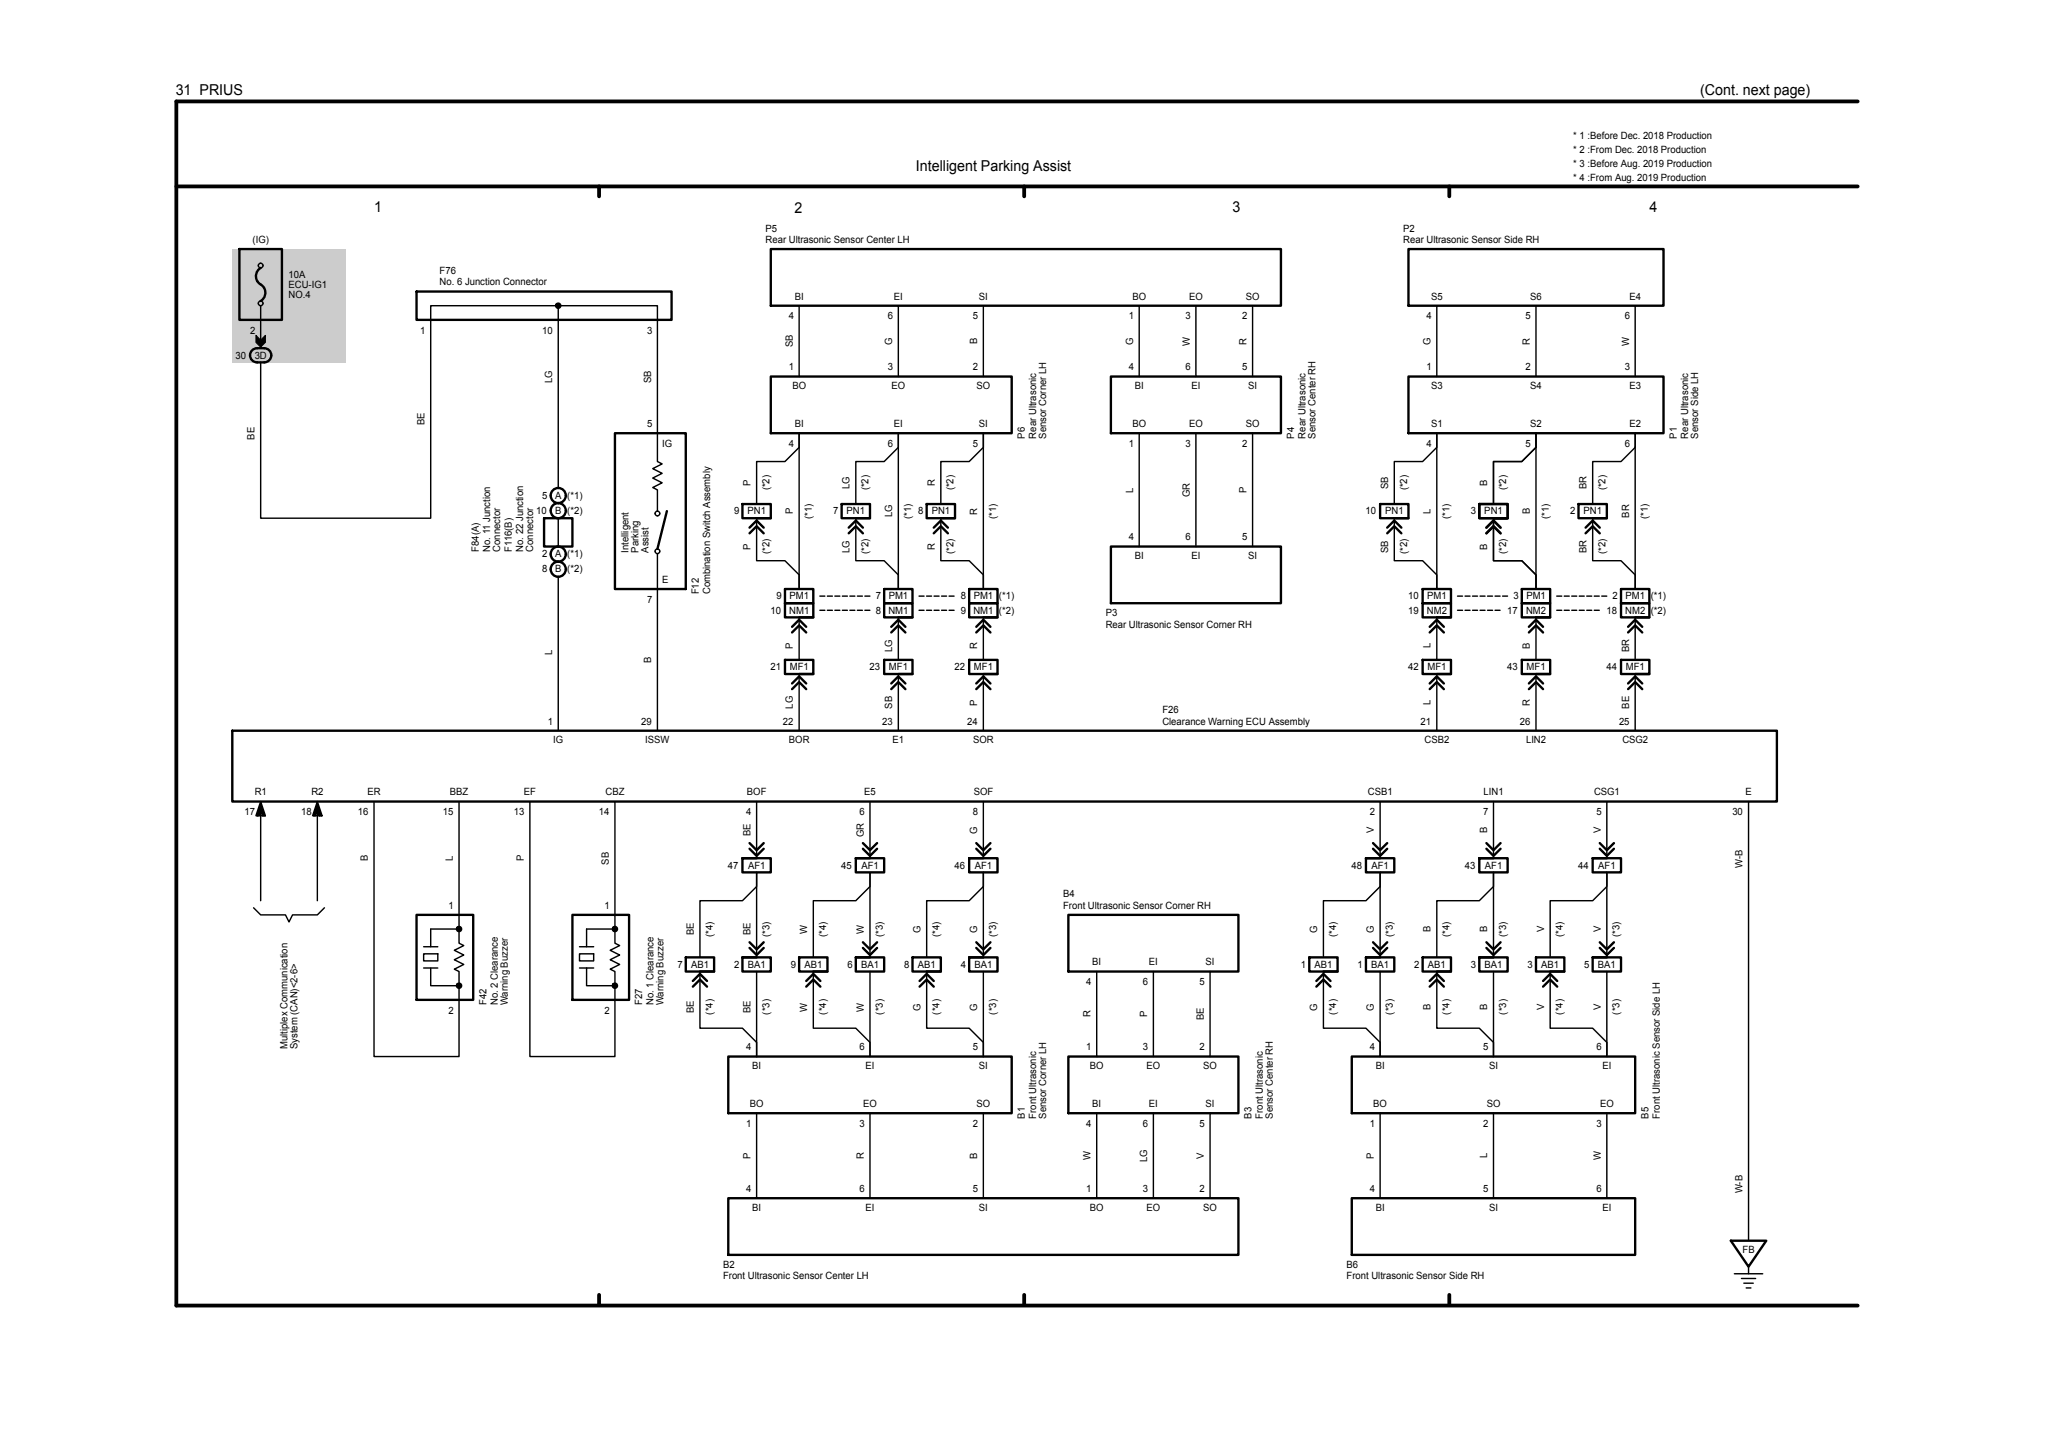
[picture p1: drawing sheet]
<svg xmlns="http://www.w3.org/2000/svg" width="297mm" height="210mm" viewBox="0 0 297 210" stroke-linecap="round" stroke-linejoin="round" font-family="sans-serif">
<path d="M269.5 14.7h-243.9v174.8h243.9M25.6 27.1h243.9M86.9 27v1.5M148.6 27v1.5M210.3 27v1.5M86.9 187.9v1.5M148.6 187.9v1.5M210.3 187.9v1.5" fill="none" stroke="#000" stroke-width=".55"/>
<g fill="#ccc">
<path d="M33.7 36.1h16.5v16.5h-16.5z"/>
<path d="M34.7 36.1h6.2v10.3h-6.2z"/>
</g>
<g fill="none" stroke="#000" stroke-width=".34">
<path d="M34.7 36.1h6.2v10.3h-6.2zM37.8 38.9a1.43 1.43 0 0 0 .2 2.5 1.39 1.39 0 0 1-.2 2.3M111.8 36.1h74.1v8.3h-74.1zM204.4 36.1h37v8.3h-37zM36.5 51l.2-.3a2.22 2.22 0 0 1 2.5 .3 1.03 1.03 0 0 1 .1 1 1.03 1.03 0 0 1-1 .6h-1a1.03 1.03 0 0 1-.9-.6 1.03 1.03 0 0 1 .1-1zM60.4 42.3h37v4.1h-37zM111.8 54.6h35v8.3h-35zM161.2 54.6h24.7v8.3h-24.7zM204.4 54.6h37v8.3h-37zM78.9 75.2h4.2v4.1h-4.2zM89.2 62.9h10.3v22.6h-10.3zM96.8 74.2l-1.4 5.5"/>
<path d="M107.7 73.2h4.1v2h-4.1zM108.8 77.4l1-1 1 1M108.8 76.6l1-1 1 1M109.8 75.2h2M122.1 73.2h4.1v2h-4.1zM123.1 77.4l1.1-1 1 1M123.1 76.6l1.1-1 1 1M124.2 75.2h2M134.4 73.2h4.2v2h-4.2zM135.5 77.4l1-1 1 1M135.5 76.6l1-1 1 1M136.5 75.2h2.1"/>
<path d="M161.2 79.3h24.7v8.2h-24.7zM200.2 73.2h4.2v2h-4.2zM201.3 76.6l1-1 1 1M201.3 77.4l1-1 1 1M202.3 75.2h2.1M214.6 73.2h4.1v2h-4.1zM215.7 77.4l1-1 1 1M215.7 76.6l1-1 1 1M216.7 75.2h2M229 73.2h4.1v2h-4.1zM230.1 77.4l1-1 1 1M230.1 76.6l1-1 1 1"/>
<path d="M231.1 75.2h2M113.9 95.8h4.1v2h-4.1zM113.9 87.5h4.1v2.1h-4.1zM113.9 85.5h4.1v2h-4.1zM114.9 99.2l1-1 1.1 1M114.9 91l1-1.1 1.1 1.1M114.9 91.8l1-1 1.1 1M115.9 97.8h2.1M115.9 89.6h2.1M128.3 95.8h4.1v2h-4.1zM128.3 87.5h4.1v2.1h-4.1zM128.3 85.5h4.1v2h-4.1z"/>
<path d="M129.3 99.2l1-1 1.1 1M129.3 91l1-1.1 1.1 1.1M129.3 91.8l1-1 1.1 1M130.3 97.8h2.1M130.3 89.6h2.1M140.6 95.8h4.1v2h-4.1zM140.6 87.5h4.1v2.1h-4.1zM140.6 85.5h4.1v2h-4.1zM141.6 99.2l1.1-1 1 1M141.6 91l1.1-1.1 1 1.1M141.6 91.8l1.1-1 1 1M142.7 97.8h2"/>
<path d="M142.7 89.6h2M206.4 95.8h4.1v2h-4.1zM206.4 87.5h4.1v2.1h-4.1zM206.4 85.5h4.1v2h-4.1zM207.4 99.2l1.1-1 1 1M207.4 91.8l1.1-1 1 1M207.4 91l1.1-1.1 1 1.1M208.5 97.8h2M208.5 89.6h2M220.8 95.8h4.1v2h-4.1zM220.8 87.5h4.1v2.1h-4.1zM220.8 85.5h4.1v2h-4.1z"/>
<path d="M221.8 99.2l1.1-1 1 1M221.8 91l1.1-1.1 1 1.1M221.8 91.8l1.1-1 1 1M222.9 97.8h2M222.9 89.6h2M235.2 95.8h4.1v2h-4.1zM235.2 87.5h4.1v2.1h-4.1zM235.2 85.5h4.1v2h-4.1zM236.2 99.2l1-1 1.1 1M236.2 91l1-1.1 1.1 1.1M236.2 91.8l1-1 1.1 1M237.2 97.8h2.1"/>
<path d="M237.2 89.6h2.1M33.7 106h224.1v10.3h-224.1zM114.9 100l1-1 1.1 1M129.3 100l1-1 1.1 1M141.6 100l1.1-1 1 1M207.4 100l1.1-1 1 1M221.8 100l1.1-1 1 1M236.2 100l1-1 1.1 1M60.4 132.8h8.3v12.3h-8.3zM83.1 132.8h8.2v12.3h-8.2zM99.5 138.9h4.1v2.1h-4.1zM107.7 138.9h4.1v2.1h-4.1z"/>
<path d="M107.7 124.6h4.1v2h-4.1zM107.7 124.6h2.1M107.7 138.9h2.1M108.8 137.6l1 1 1-1M108.8 136.7l1 1.1 1-1.1M108.8 123.2l1 1 1-1M108.8 122.4l1 1 1-1M115.9 138.9h4.2v2.1h-4.2zM124.2 138.9h4.1v2.1h-4.1zM124.2 124.6h4.1v2h-4.1zM124.2 124.6h2M124.2 138.9h2"/>
<path d="M125.2 137.6l1 1 1.1-1M125.2 136.7l1 1.1 1.1-1.1M125.2 123.2l1 1 1.1-1M125.2 122.4l1 1 1.1-1M132.4 138.9h4.1v2.1h-4.1zM140.6 138.9h4.1v2.1h-4.1zM140.6 124.6h4.1v2h-4.1zM140.6 124.6h2.1M140.6 138.9h2.1M141.6 137.6l1.1 1 1-1M141.6 136.7l1.1 1.1 1-1.1M141.6 123.2l1.1 1 1-1"/>
<path d="M141.6 122.4l1.1 1 1-1M155 132.8h24.7v8.2h-24.7zM190 138.9h4.1v2.1h-4.1zM198.2 138.9h4.1v2.1h-4.1zM198.2 124.6h4.1v2h-4.1zM198.2 124.6h2M198.2 138.9h2M199.2 137.6l1 1 1.1-1M199.2 136.7l1 1.1 1.1-1.1M199.2 123.2l1 1 1.1-1M199.2 122.4l1 1 1.1-1M206.4 138.9h4.1v2.1h-4.1z"/>
<path d="M214.6 138.9h4.1v2.1h-4.1zM214.6 124.6h4.1v2h-4.1zM214.6 124.6h2.1M214.6 138.9h2.1M215.7 137.6l1 1 1-1M215.7 136.7l1 1.1 1-1.1M215.7 123.2l1 1 1-1M215.7 122.4l1 1 1-1M222.9 138.9h4.1v2.1h-4.1zM231.1 138.9h4.1v2.1h-4.1zM231.1 124.6h4.1v2h-4.1zM231.1 124.6h2"/>
<path d="M231.1 138.9h2M232.1 137.6l1 1 1.1-1M232.1 136.7l1 1.1 1.1-1.1M232.1 123.2l1 1 1.1-1M232.1 122.4l1 1 1.1-1M100.5 143.2l1.1-1 1 1M100.5 142.4l1.1-1.1 1 1.1M101.6 141h2M105.7 153.3h41.1v8.3h-41.1zM117 143.2l1-1 1 1M117 142.4l1-1.1 1 1.1M118 141h2.1"/>
<path d="M133.4 143.2l1-1 1.1 1M133.4 142.4l1-1.1 1.1 1.1M134.4 141h2.1M155 153.3h24.7v8.3h-24.7zM191 143.2l1-1 1 1M191 142.4l1-1.1 1 1.1M192 141h2.1M196.1 153.3h41.1v8.3h-41.1zM207.4 143.2l1.1-1 1 1M207.4 142.4l1.1-1.1 1 1.1M208.5 141h2M223.9 143.2l1-1 1 1"/>
<path d="M223.9 142.4l1-1.1 1 1.1M224.9 141h2.1M105.7 173.9h74v8.2h-74zM196.1 173.9h41.1v8.2h-41.1zM251.1 180.1h5.2l-2.6 3.7z"/>
<circle cx="81" cy="74.1" r="1.1"/>
<circle cx="81" cy="71.9" r="1.1"/>
<circle cx="81" cy="82.6" r="1.1"/>
<circle cx="81" cy="80.4" r="1.1"/>
</g>
<g fill="none" stroke="#000" stroke-width=".21">
<path d="M37.8 44.4v6.1M80.7 44.1a.38 .38 0 0 0 .2 .6 .38 .38 0 0 0 .5-.4 .38 .38 0 0 0-.6-.3l-.1 .1 .1 .3 .2 .2 .2-.2v-.2h-.3l.1 .2M81 44.4h14.4v22.6l.7 .3-1.4 .7 1.4 .7-1.4 .7 1.4 .7-1.4 .7 .7 .3v3.1M81 44.4h-18.5v30.8h-24.7v-22.6M81 44.4v26.4M115.9 44.4v10.2M130.3 44.4v10.2M142.7 44.4v10.2M165.3 44.4v10.2M173.5 44.4v10.2M181.7 44.4v10.2M208.5 44.4v10.2"/>
<path d="M222.9 44.4v10.2M237.2 44.4v10.2M81 75.2v4.1M109.8 73.2v-6.2h4.1l2-2.1v-2v22.6v-2.1l-2-2h-4.1v-6.2M124.2 73.2v-6.2h4.1l2-2.1v-2v22.6v-2.1l-2-2h-4.1v-6.2M136.5 73.2v-6.2h4.1l2.1-2.1v-2v22.6v-2.1l-2.1-2h-4.1v-6.2M165.3 62.9v16.4M173.5 62.9v16.4M181.7 62.9v16.4M202.3 73.2v-6.2h4.1l2.1-2.1v-2v22.6v-2.1l-2.1-2h-4.1v-6.2M216.7 73.2v-6.2h4.1l2.1-2.1v-2v22.6v-2.1l-2.1-2h-4.1v-6.2M231.1 73.2v-6.2h4.1l2-2.1v-2v22.6v-2.1l-2-2h-4.1v-6.2"/>
<path d="M81 83.7v22.3M95.4 80.3v25.7M115.9 89.6v6.2M115.9 97.8v8.2M130.3 89.6v6.2M130.3 97.8v8.2M142.7 89.6v6.2M142.7 97.8v8.2M208.5 89.6v6.2M208.5 97.8v8.2M222.9 89.6v6.2M222.9 97.8v8.2"/>
<path d="M237.2 89.6v6.2M237.2 97.8v8.2M37.6 118.4l.2-.8 .3 .8h.1l-.4-1.2-.4 1.2h-.1l.5-1.6 .6 1.6h.1l-.7-2.1-.7 2.1h1.4M37.8 116.3v14.4M45.8 118.4l.2-.8 .3 .8h.1l-.4-1.2-.4 1.2h-.1l.5-1.6 .6 1.6h.1l-.7-2.1-.6 2.1h1.3M46 116.3v14.4M54.3 116.3v37h12.3v-10.2M66.6 116.3v18.5M76.9 116.3v37h12.3v-10.2M89.2 116.3v18.5M109.8 116.3v8.3M126.2 116.3v8.3"/>
<path d="M142.7 116.3v8.3M200.2 116.3v8.3M216.7 116.3v8.3M233.1 116.3v8.3M253.7 116.3v63.8M36.8 131.7l1 1.1h3.6l.5 1 .5-1h3.6l1.1-1.1M61.5 138.4h2v1.1h-2zM61.5 137.4h2M66.3 134.6a.38 .38 0 0 0 .2 .6 .38 .38 0 0 0 .5-.4 .38 .38 0 0 0-.6-.3l-.1 .1 .1 .3 .1 .1h.3v-.2l-.2-.2-.1 .1 .1 .1M66.6 134.8v2.1l.7 .3-1.4 .7 1.4 .7-1.4 .7 1.4 .7-1.4 .7 .7 .3v2.1M66.6 134.8h-4.1v2.6M84.1 138.4h2v1.1h-2z"/>
<path d="M84.1 137.4h2M88.9 134.6a.38 .38 0 0 0 .2 .6 .38 .38 0 0 0 .5-.4 .38 .38 0 0 0-.6-.3l-.1 .1 .1 .3 .1 .1h.3v-.3h-.3l.1 .1M89.2 134.8v2.1l.7 .3-1.4 .7 1.4 .7-1.4 .7 1.4 .7-1.4 .7 .7 .3v2.1M89.2 134.8h-4.1v2.6M101.6 138.9v-8.2h6.1l2.1-2v-2.1v12.3M118 138.9v-8.2h6.2l2-2v-2.1v12.3M134.4 138.9v-8.2h6.2l2.1-2v-2.1v12.3M192 138.9v-8.2h6.2l2-2v-2.1v12.3M208.5 138.9v-8.2h6.1l2.1-2v-2.1v12.3M224.9 138.9v-8.2h6.2l2-2v-2.1v12.3M61.5 140.5h2M62.5 140.5v2.6h4.1"/>
<path d="M66.3 142.8a.38 .38 0 0 0 .2 .6 .38 .38 0 0 0 .5-.4 .38 .38 0 0 0-.6-.3l-.1 .1 .1 .3 .2 .2 .2-.2v-.2h-.3l.1 .2M84.1 140.5h2M85.1 140.5v2.6h4.1M88.9 142.8a.38 .38 0 0 0 .2 .6 .38 .38 0 0 0 .5-.4 .38 .38 0 0 0-.6-.3l-.1 .1 .2 .4h.3v-.1v-.2h-.3l.1 .2M101.6 141v8.2h6.1l2.1 2.1v2v-12.3M118 141v8.2h6.2l2 2.1v2v-12.3M134.4 141v8.2h6.2l2.1 2.1v2v-12.3M159.1 141v12.3M167.3 141v12.3M175.6 141v12.3M192 141v8.2h6.2l2 2.1v2v-12.3M208.5 141v8.2h6.1l2.1 2.1v2v-12.3"/>
<path d="M224.9 141v8.2h6.2l2 2.1v2v-12.3M109.8 161.6v12.3M126.2 161.6v12.3M142.7 161.6v12.3M159.1 161.6v12.3M167.3 161.6v12.3M175.6 161.6v12.3M200.2 161.6v12.3M216.7 161.6v12.3M233.1 161.6v12.3M251.6 184.9h4.2M252.7 185.5h2"/>
<path d="M253 186.2h1.4M253.4 186.9h.6M253.7 183.8v1.1"/>
<circle cx="37.8" cy="38.5" r=".34"/>
<circle cx="37.8" cy="44" r=".34"/>
<circle cx="95.4" cy="74.5" r=".34"/>
<circle cx="95.4" cy="80" r=".34"/>
</g>
<path d="M37.1 48.7l.7 .7 .7-.7v1l-.7 .7-.7-.7z" fill="#000"/>
<path d="M37.1 48.7l.7 .7 .7-.7v1l-.7 .7-.7-.7z" fill="none" stroke="#000" stroke-width=".15"/>
<path d="M119 86.5h7.3M119 88.6h7.3M133.3 86.5h5.3M133.3 88.6h5.3M211.5 86.5h7.3M211.5 88.6h6.3M225.9 86.5h7.3M225.9 88.6h6.3" fill="none" stroke="#000" stroke-width=".21" stroke-dasharray=".7 .4"/>
<g font-size="2.2">
<text x="25.5" y="13.8">31 PRIUS</text>
<text x="246.7" y="13.8">(Cont. next page)</text>
<text x="132.9" y="24.8">Intelligent Parking Assist</text>
<text x="54.3" y="30.7">1</text>
<text x="115.3" y="30.8">2</text>
<text x="178.8" y="30.8">3</text>
<text x="239.3" y="30.7">4</text>
</g>
<g font-size="1.5">
<text x="228.3" y="20.2">* 1 :Before Dec. 2018 Production</text>
<text x="228.3" y="22.2">* 2 :From Dec. 2018 Production</text>
<text x="228.3" y="24.3">* 3 :Before Aug. 2019 Production</text>
<text x="228.3" y="26.3">* 4 :From Aug. 2019 Production</text>
<text x="36.6" y="35.2">(IG)</text>
<text x="111.1" y="33.6">P5</text>
<text x="111.1" y="35.2">Rear Ultrasonic Sensor Center LH</text>
<text x="203.6" y="33.6">P2</text>
<text x="203.6" y="35.2">Rear Ultrasonic Sensor Side RH</text>
<text x="41.9" y="40.4">10A</text>
<text x="41.9" y="41.8">ECU-IG1</text>
<text x="63.8" y="39.8">F76</text>
<text x="63.8" y="41.4">No. 6 Junction Connector</text>
<text x="41.9" y="43.3">NO.4</text>
<text x="114.4" y="46.3">4</text>
<text x="115.3" y="43.5">BI</text>
<text x="128.8" y="46.3">6</text>
<text x="129.7" y="43.5">EI</text>
<text x="141.2" y="46.3">5</text>
<text x="142" y="43.5">SI</text>
<text x="163.8" y="46.3">1</text>
<text x="164.3" y="43.5">BO</text>
<text x="172" y="46.3">3</text>
<text x="172.5" y="43.5">EO</text>
<text x="180.2" y="46.3">2</text>
<text x="180.8" y="43.5">SO</text>
<text x="207" y="46.3">4</text>
<text x="207.6" y="43.5">S5</text>
<text x="221.3" y="46.3">5</text>
<text x="222" y="43.5">S6</text>
<text x="235.7" y="46.3">6</text>
<text x="236.4" y="43.5">E4</text>
<text x="34.2" y="52">30</text>
<text x="36.3" y="48.4">2</text>
<text x="37" y="52">3D</text>
<text x="61" y="48.4">1</text>
<text x="78.6" y="48.4">10</text>
<text x="93.9" y="48.4">3</text>
<text x="114.4" y="53.8">1</text>
<text x="115.1" y="50.4" transform="rotate(-90 115.1 50.4)">SB</text>
<text x="128.8" y="53.8">3</text>
<text x="129.4" y="50" transform="rotate(-90 129.4 50)">G</text>
<text x="141.2" y="53.8">2</text>
<text x="141.8" y="50" transform="rotate(-90 141.8 50)">B</text>
<text x="163.8" y="53.8">4</text>
<text x="164.4" y="50" transform="rotate(-90 164.4 50)">G</text>
<text x="172" y="53.8">6</text>
<text x="172.6" y="50.2" transform="rotate(-90 172.6 50.2)">W</text>
<text x="180.2" y="53.8">5</text>
<text x="180.8" y="50" transform="rotate(-90 180.8 50)">R</text>
<text x="207" y="53.8">1</text>
<text x="207.6" y="50" transform="rotate(-90 207.6 50)">G</text>
<text x="221.3" y="53.8">2</text>
<text x="222" y="50" transform="rotate(-90 222 50)">R</text>
<text x="235.7" y="53.8">3</text>
<text x="236.4" y="50.2" transform="rotate(-90 236.4 50.2)">W</text>
<text x="80.1" y="55.6" transform="rotate(-90 80.1 55.6)">LG</text>
<text x="94.5" y="55.6" transform="rotate(-90 94.5 55.6)">SB</text>
<text x="115" y="56.5">BO</text>
<text x="129.4" y="56.5">EO</text>
<text x="141.7" y="56.5">SO</text>
<text x="164.6" y="56.5">BI</text>
<text x="172.9" y="56.5">EI</text>
<text x="181.1" y="56.5">SI</text>
<text x="207.6" y="56.5">S3</text>
<text x="222" y="56.5">S4</text>
<text x="236.4" y="56.5">E3</text>
<text x="36.9" y="63.8" transform="rotate(-90 36.9 63.8)">BE</text>
<text x="61.6" y="61.7" transform="rotate(-90 61.6 61.7)">BE</text>
<text x="93.9" y="62">5</text>
<text x="96.1" y="64.9">IG</text>
<text x="114.4" y="64.9">4</text>
<text x="115.3" y="62">BI</text>
<text x="128.8" y="64.9">6</text>
<text x="129.7" y="62">EI</text>
<text x="141.2" y="64.9">5</text>
<text x="142" y="62">SI</text>
<text x="148.7" y="63.6" transform="rotate(-90 148.7 63.6)">P6</text>
<text x="150.3" y="63.6" transform="rotate(-90 150.3 63.6)">Rear Ultrasonic</text>
<text x="151.8" y="63.6" transform="rotate(-90 151.8 63.6)">Sensor Corner LH</text>
<text x="163.8" y="64.9">1</text>
<text x="164.3" y="62">BO</text>
<text x="172" y="64.9">3</text>
<text x="172.5" y="62">EO</text>
<text x="180.2" y="64.9">2</text>
<text x="180.8" y="62">SO</text>
<text x="187.8" y="63.6" transform="rotate(-90 187.8 63.6)">P4</text>
<text x="189.4" y="63.6" transform="rotate(-90 189.4 63.6)">Rear Ultrasonic</text>
<text x="190.9" y="63.6" transform="rotate(-90 190.9 63.6)">Sensor Center RH</text>
<text x="207" y="64.9">4</text>
<text x="207.6" y="62">S1</text>
<text x="221.3" y="64.9">5</text>
<text x="222" y="62">S2</text>
<text x="235.7" y="64.9">6</text>
<text x="236.4" y="62">E2</text>
<text x="243.3" y="63.6" transform="rotate(-90 243.3 63.6)">P1</text>
<text x="244.9" y="63.6" transform="rotate(-90 244.9 63.6)">Rear Ultrasonic</text>
<text x="246.4" y="63.6" transform="rotate(-90 246.4 63.6)">Sensor Side LH</text>
<text x="108.9" y="70.5" transform="rotate(-90 108.9 70.5)">P</text>
<text x="111.6" y="71.2" transform="rotate(-90 111.6 71.2)">(*2)</text>
<text x="123.3" y="71" transform="rotate(-90 123.3 71)">LG</text>
<text x="126" y="71.2" transform="rotate(-90 126 71.2)">(*2)</text>
<text x="135.6" y="70.6" transform="rotate(-90 135.6 70.6)">R</text>
<text x="138.4" y="71.2" transform="rotate(-90 138.4 71.2)">(*2)</text>
<text x="164.4" y="71.5" transform="rotate(-90 164.4 71.5)">L</text>
<text x="180.8" y="71.6" transform="rotate(-90 180.8 71.6)">P</text>
<text x="201.4" y="71" transform="rotate(-90 201.4 71)">SB</text>
<text x="204.1" y="71.2" transform="rotate(-90 204.1 71.2)">(*2)</text>
<text x="215.8" y="70.5" transform="rotate(-90 215.8 70.5)">B</text>
<text x="218.5" y="71.2" transform="rotate(-90 218.5 71.2)">(*2)</text>
<text x="230.2" y="71" transform="rotate(-90 230.2 71)">BR</text>
<text x="232.9" y="71.2" transform="rotate(-90 232.9 71.2)">(*2)</text>
<text x="77.8" y="74.6">10</text>
<text x="78.7" y="72.4">5</text>
<text x="80.5" y="74.6">B (*2)</text>
<text x="80.5" y="72.4">A (*1)</text>
<text x="106.5" y="74.7">9</text>
<text x="108.5" y="74.7">PN1</text>
<text x="115.1" y="74.6" transform="rotate(-90 115.1 74.6)">P</text>
<text x="117.8" y="75.3" transform="rotate(-90 117.8 75.3)">(*1)</text>
<text x="120.9" y="74.7">7</text>
<text x="122.8" y="74.7">PN1</text>
<text x="129.4" y="75.1" transform="rotate(-90 129.4 75.1)">LG</text>
<text x="132.2" y="75.3" transform="rotate(-90 132.2 75.3)">(*1)</text>
<text x="133.2" y="74.7">8</text>
<text x="135.2" y="74.7">PN1</text>
<text x="141.8" y="74.7" transform="rotate(-90 141.8 74.7)">R</text>
<text x="144.5" y="75.3" transform="rotate(-90 144.5 75.3)">(*1)</text>
<text x="172.6" y="72.1" transform="rotate(-90 172.6 72.1)">GR</text>
<text x="198.1" y="74.7">10</text>
<text x="201" y="74.7">PN1</text>
<text x="207.6" y="74.6" transform="rotate(-90 207.6 74.6)">L</text>
<text x="210.3" y="75.3" transform="rotate(-90 210.3 75.3)">(*1)</text>
<text x="213.4" y="74.7">3</text>
<text x="215.4" y="74.7">PN1</text>
<text x="222" y="74.6" transform="rotate(-90 222 74.6)">B</text>
<text x="224.7" y="75.3" transform="rotate(-90 224.7 75.3)">(*1)</text>
<text x="227.8" y="74.7">2</text>
<text x="229.8" y="74.7">PN1</text>
<text x="236.4" y="75.1" transform="rotate(-90 236.4 75.1)">BR</text>
<text x="239.1" y="75.3" transform="rotate(-90 239.1 75.3)">(*1)</text>
<text x="69.5" y="80.1" transform="rotate(-90 69.5 80.1)">F84(A)</text>
<text x="71.1" y="80.1" transform="rotate(-90 71.1 80.1)">No. 11 Junction</text>
<text x="72.6" y="80.1" transform="rotate(-90 72.6 80.1)">Connector</text>
<text x="74.3" y="80.1" transform="rotate(-90 74.3 80.1)">F116(B)</text>
<text x="75.9" y="80.1" transform="rotate(-90 75.9 80.1)">No. 22 Junction</text>
<text x="77.4" y="80.1" transform="rotate(-90 77.4 80.1)">Connector</text>
<text x="78.7" y="83.1">8</text>
<text x="78.7" y="80.9">2</text>
<text x="80.5" y="83.1">B (*2)</text>
<text x="80.5" y="80.9">A (*1)</text>
<text x="91.2" y="80.2" transform="rotate(-90 91.2 80.2)">Intelligent</text>
<text x="92.7" y="80.2" transform="rotate(-90 92.7 80.2)">Parking</text>
<text x="94.1" y="80.2" transform="rotate(-90 94.1 80.2)">Assist</text>
<text x="108.9" y="79.8" transform="rotate(-90 108.9 79.8)">P</text>
<text x="111.6" y="80.4" transform="rotate(-90 111.6 80.4)">(*2)</text>
<text x="123.3" y="80.2" transform="rotate(-90 123.3 80.2)">LG</text>
<text x="126" y="80.4" transform="rotate(-90 126 80.4)">(*2)</text>
<text x="135.6" y="79.8" transform="rotate(-90 135.6 79.8)">R</text>
<text x="138.4" y="80.4" transform="rotate(-90 138.4 80.4)">(*2)</text>
<text x="163.8" y="78.4">4</text>
<text x="164.6" y="81.2">BI</text>
<text x="172" y="78.4">6</text>
<text x="172.9" y="81.2">EI</text>
<text x="180.2" y="78.4">5</text>
<text x="181.1" y="81.2">SI</text>
<text x="201.4" y="80.2" transform="rotate(-90 201.4 80.2)">SB</text>
<text x="204.1" y="80.4" transform="rotate(-90 204.1 80.4)">(*2)</text>
<text x="215.8" y="79.8" transform="rotate(-90 215.8 79.8)">B</text>
<text x="218.5" y="80.4" transform="rotate(-90 218.5 80.4)">(*2)</text>
<text x="230.2" y="80.3" transform="rotate(-90 230.2 80.3)">BR</text>
<text x="232.9" y="80.4" transform="rotate(-90 232.9 80.4)">(*2)</text>
<text x="93.9" y="87.5">7</text>
<text x="96.1" y="84.6">E</text>
<text x="101.4" y="86.3" transform="rotate(-90 101.4 86.3)">F12</text>
<text x="103.1" y="86.3" transform="rotate(-90 103.1 86.3)">Combination Switch Assembly</text>
<text x="111.8" y="89">10</text>
<text x="112.7" y="87">9</text>
<text x="114.5" y="89">NM1</text>
<text x="114.5" y="87">PM1</text>
<text x="127.1" y="87">7</text>
<text x="127.1" y="89">8</text>
<text x="128.9" y="89">NM1</text>
<text x="128.9" y="87">PM1</text>
<text x="139.4" y="87">8</text>
<text x="139.4" y="89">9</text>
<text x="141.2" y="89">NM1</text>
<text x="141.3" y="87">PM1</text>
<text x="144.9" y="89">(*2)</text>
<text x="144.9" y="87">(*1)</text>
<text x="160.4" y="89.5">P3</text>
<text x="204.3" y="87">10</text>
<text x="204.3" y="89">19</text>
<text x="207" y="89">NM2</text>
<text x="207.1" y="87">PM1</text>
<text x="218.7" y="89">17</text>
<text x="219.6" y="87">3</text>
<text x="221.4" y="89">NM2</text>
<text x="221.5" y="87">PM1</text>
<text x="233.1" y="89">18</text>
<text x="234" y="87">2</text>
<text x="235.8" y="89">NM2</text>
<text x="235.9" y="87">PM1</text>
<text x="239.5" y="89">(*2)</text>
<text x="239.5" y="87">(*1)</text>
<text x="80.1" y="95.1" transform="rotate(-90 80.1 95.1)">L</text>
<text x="115.1" y="94.2" transform="rotate(-90 115.1 94.2)">P</text>
<text x="129.4" y="94.6" transform="rotate(-90 129.4 94.6)">LG</text>
<text x="141.8" y="94.2" transform="rotate(-90 141.8 94.2)">R</text>
<text x="160.4" y="91.1">Rear Ultrasonic Sensor Corner RH</text>
<text x="207.6" y="94.1" transform="rotate(-90 207.6 94.1)">L</text>
<text x="222" y="94.2" transform="rotate(-90 222 94.2)">B</text>
<text x="236.4" y="94.7" transform="rotate(-90 236.4 94.7)">BR</text>
<text x="94.5" y="96.2" transform="rotate(-90 94.5 96.2)">B</text>
<text x="111.8" y="97.3">21</text>
<text x="114.6" y="97.3">MF1</text>
<text x="126.2" y="97.3">23</text>
<text x="129" y="97.3">MF1</text>
<text x="138.5" y="97.3">22</text>
<text x="141.3" y="97.3">MF1</text>
<text x="204.3" y="97.3">42</text>
<text x="207.1" y="97.3">MF1</text>
<text x="218.7" y="97.3">43</text>
<text x="221.5" y="97.3">MF1</text>
<text x="233.1" y="97.3">44</text>
<text x="235.9" y="97.3">MF1</text>
<text x="79.5" y="105.2">1</text>
<text x="80.3" y="107.9">IG</text>
<text x="93" y="105.2">29</text>
<text x="93.6" y="107.9">ISSW</text>
<text x="113.6" y="105.2">22</text>
<text x="114.5" y="107.9">BOR</text>
<text x="115.1" y="102.9" transform="rotate(-90 115.1 102.9)">LG</text>
<text x="128" y="105.2">23</text>
<text x="129.4" y="102.9" transform="rotate(-90 129.4 102.9)">SB</text>
<text x="129.5" y="107.9">E1</text>
<text x="140.3" y="105.2">24</text>
<text x="141.2" y="107.9">SOR</text>
<text x="141.8" y="102.4" transform="rotate(-90 141.8 102.4)">P</text>
<text x="168.6" y="103.4">F26</text>
<text x="168.6" y="105.2">Clearance Warning ECU Assembly</text>
<text x="206.1" y="105.2">21</text>
<text x="206.7" y="107.9">CSB2</text>
<text x="207.6" y="102.3" transform="rotate(-90 207.6 102.3)">L</text>
<text x="220.5" y="105.2">26</text>
<text x="221.4" y="107.9">LIN2</text>
<text x="222" y="102.4" transform="rotate(-90 222 102.4)">R</text>
<text x="234.9" y="105.2">25</text>
<text x="235.4" y="107.9">CSG2</text>
<text x="236.4" y="102.9" transform="rotate(-90 236.4 102.9)">BE</text>
<text x="35.5" y="118.3">17</text>
<text x="37" y="115.4">R1</text>
<text x="43.7" y="118.3">18</text>
<text x="45.2" y="115.4">R2</text>
<text x="51.9" y="118.3">16</text>
<text x="53.3" y="115.4">ER</text>
<text x="64.3" y="118.3">15</text>
<text x="65.3" y="115.4">BBZ</text>
<text x="74.5" y="118.3">13</text>
<text x="76" y="115.4">EF</text>
<text x="86.9" y="118.3">14</text>
<text x="87.9" y="115.4">CBZ</text>
<text x="108.3" y="118.3">4</text>
<text x="108.4" y="115.4">BOF</text>
<text x="124.7" y="118.3">6</text>
<text x="125.4" y="115.4">E5</text>
<text x="141.2" y="118.3">8</text>
<text x="141.3" y="115.4">SOF</text>
<text x="198.5" y="115.4">CSB1</text>
<text x="198.7" y="118.3">2</text>
<text x="215.2" y="118.3">7</text>
<text x="215.2" y="115.4">LIN1</text>
<text x="231.3" y="115.4">CSG1</text>
<text x="231.6" y="118.3">5</text>
<text x="251.3" y="118.3">30</text>
<text x="253.2" y="115.4">E</text>
<text x="53.4" y="125" transform="rotate(-90 53.4 125)">B</text>
<text x="65.7" y="124.9" transform="rotate(-90 65.7 124.9)">L</text>
<text x="76" y="125" transform="rotate(-90 76 125)">P</text>
<text x="88.3" y="125.5" transform="rotate(-90 88.3 125.5)">SB</text>
<text x="108.9" y="121.4" transform="rotate(-90 108.9 121.4)">BE</text>
<text x="125.3" y="121.5" transform="rotate(-90 125.3 121.5)">GR</text>
<text x="141.8" y="121" transform="rotate(-90 141.8 121)">G</text>
<text x="199.3" y="120.9" transform="rotate(-90 199.3 120.9)">V</text>
<text x="215.8" y="120.9" transform="rotate(-90 215.8 120.9)">B</text>
<text x="232.2" y="120.9" transform="rotate(-90 232.2 120.9)">V</text>
<text x="252.8" y="125.9" transform="rotate(-90 252.8 125.9)">W-B</text>
<text x="65.1" y="131.9">1</text>
<text x="87.7" y="131.9">1</text>
<text x="105.6" y="126.1">47</text>
<text x="108.5" y="126.1">AF1</text>
<text x="122.1" y="126.1">45</text>
<text x="125" y="126.1">AF1</text>
<text x="138.5" y="126.1">46</text>
<text x="141.4" y="126.1">AF1</text>
<text x="154.3" y="130.2">B4</text>
<text x="154.3" y="131.9">Front Ultrasonic Sensor Corner RH</text>
<text x="196.1" y="126.1">48</text>
<text x="199" y="126.1">AF1</text>
<text x="212.5" y="126.1">43</text>
<text x="215.4" y="126.1">AF1</text>
<text x="229" y="126.1">44</text>
<text x="231.9" y="126.1">AF1</text>
<text x="100.7" y="135.7" transform="rotate(-90 100.7 135.7)">BE</text>
<text x="103.4" y="135.9" transform="rotate(-90 103.4 135.9)">(*4)</text>
<text x="108.9" y="135.7" transform="rotate(-90 108.9 135.7)">BE</text>
<text x="111.6" y="135.9" transform="rotate(-90 111.6 135.9)">(*3)</text>
<text x="117.1" y="135.5" transform="rotate(-90 117.1 135.5)">W</text>
<text x="119.8" y="135.9" transform="rotate(-90 119.8 135.9)">(*4)</text>
<text x="125.3" y="135.5" transform="rotate(-90 125.3 135.5)">W</text>
<text x="128.1" y="135.9" transform="rotate(-90 128.1 135.9)">(*3)</text>
<text x="133.6" y="135.4" transform="rotate(-90 133.6 135.4)">G</text>
<text x="136.3" y="135.9" transform="rotate(-90 136.3 135.9)">(*4)</text>
<text x="141.8" y="135.4" transform="rotate(-90 141.8 135.4)">G</text>
<text x="144.5" y="135.9" transform="rotate(-90 144.5 135.9)">(*3)</text>
<text x="191.1" y="135.4" transform="rotate(-90 191.1 135.4)">G</text>
<text x="193.9" y="135.9" transform="rotate(-90 193.9 135.9)">(*4)</text>
<text x="199.3" y="135.4" transform="rotate(-90 199.3 135.4)">G</text>
<text x="202.1" y="135.9" transform="rotate(-90 202.1 135.9)">(*3)</text>
<text x="207.6" y="135.3" transform="rotate(-90 207.6 135.3)">B</text>
<text x="210.3" y="135.9" transform="rotate(-90 210.3 135.9)">(*4)</text>
<text x="215.8" y="135.3" transform="rotate(-90 215.8 135.3)">B</text>
<text x="218.5" y="135.9" transform="rotate(-90 218.5 135.9)">(*3)</text>
<text x="224" y="135.3" transform="rotate(-90 224 135.3)">V</text>
<text x="226.8" y="135.9" transform="rotate(-90 226.8 135.9)">(*4)</text>
<text x="232.2" y="135.3" transform="rotate(-90 232.2 135.3)">V</text>
<text x="235" y="135.9" transform="rotate(-90 235 135.9)">(*3)</text>
<text x="98.3" y="140.4">7</text>
<text x="100.3" y="140.4">AB1</text>
<text x="106.5" y="140.4">2</text>
<text x="108.5" y="140.4">BA1</text>
<text x="114.7" y="140.4">9</text>
<text x="116.7" y="140.4">AB1</text>
<text x="122.9" y="140.4">6</text>
<text x="124.9" y="140.4">BA1</text>
<text x="131.2" y="140.4">8</text>
<text x="133.2" y="140.4">AB1</text>
<text x="139.4" y="140.4">4</text>
<text x="141.4" y="140.4">BA1</text>
<text x="157.6" y="143">4</text>
<text x="158.5" y="140.1">BI</text>
<text x="165.8" y="143">6</text>
<text x="166.7" y="140.1">EI</text>
<text x="174.1" y="143">5</text>
<text x="174.9" y="140.1">SI</text>
<text x="188.7" y="140.4">1</text>
<text x="190.7" y="140.4">AB1</text>
<text x="197" y="140.4">1</text>
<text x="199" y="140.4">BA1</text>
<text x="205.2" y="140.4">2</text>
<text x="207.2" y="140.4">AB1</text>
<text x="213.4" y="140.4">3</text>
<text x="215.4" y="140.4">BA1</text>
<text x="221.6" y="140.4">3</text>
<text x="223.6" y="140.4">AB1</text>
<text x="229.9" y="140.4">5</text>
<text x="231.8" y="140.4">BA1</text>
<text x="65.1" y="147.1">2</text>
<text x="70.6" y="145.9" transform="rotate(-90 70.6 145.9)">F42</text>
<text x="72.2" y="145.9" transform="rotate(-90 72.2 145.9)">No. 2 Clearance</text>
<text x="73.7" y="145.9" transform="rotate(-90 73.7 145.9)">Warning Buzzer</text>
<text x="87.7" y="147.1">2</text>
<text x="93.2" y="145.9" transform="rotate(-90 93.2 145.9)">F27</text>
<text x="94.8" y="145.9" transform="rotate(-90 94.8 145.9)">No. 1 Clearance</text>
<text x="96.3" y="145.9" transform="rotate(-90 96.3 145.9)">Warning Buzzer</text>
<text x="100.7" y="147.1" transform="rotate(-90 100.7 147.1)">BE</text>
<text x="103.4" y="147.2" transform="rotate(-90 103.4 147.2)">(*4)</text>
<text x="108.9" y="147.1" transform="rotate(-90 108.9 147.1)">BE</text>
<text x="111.6" y="147.2" transform="rotate(-90 111.6 147.2)">(*3)</text>
<text x="117.1" y="146.8" transform="rotate(-90 117.1 146.8)">W</text>
<text x="119.8" y="147.2" transform="rotate(-90 119.8 147.2)">(*4)</text>
<text x="125.3" y="146.8" transform="rotate(-90 125.3 146.8)">W</text>
<text x="128.1" y="147.2" transform="rotate(-90 128.1 147.2)">(*3)</text>
<text x="133.6" y="146.7" transform="rotate(-90 133.6 146.7)">G</text>
<text x="136.3" y="147.2" transform="rotate(-90 136.3 147.2)">(*4)</text>
<text x="141.8" y="146.7" transform="rotate(-90 141.8 146.7)">G</text>
<text x="144.5" y="147.2" transform="rotate(-90 144.5 147.2)">(*3)</text>
<text x="158.2" y="147.7" transform="rotate(-90 158.2 147.7)">R</text>
<text x="166.5" y="147.6" transform="rotate(-90 166.5 147.6)">P</text>
<text x="174.7" y="148.1" transform="rotate(-90 174.7 148.1)">BE</text>
<text x="191.1" y="146.7" transform="rotate(-90 191.1 146.7)">G</text>
<text x="193.9" y="147.2" transform="rotate(-90 193.9 147.2)">(*4)</text>
<text x="199.3" y="146.7" transform="rotate(-90 199.3 146.7)">G</text>
<text x="202.1" y="147.2" transform="rotate(-90 202.1 147.2)">(*3)</text>
<text x="207.6" y="146.6" transform="rotate(-90 207.6 146.6)">B</text>
<text x="210.3" y="147.2" transform="rotate(-90 210.3 147.2)">(*4)</text>
<text x="215.8" y="146.6" transform="rotate(-90 215.8 146.6)">B</text>
<text x="218.5" y="147.2" transform="rotate(-90 218.5 147.2)">(*3)</text>
<text x="224" y="146.6" transform="rotate(-90 224 146.6)">V</text>
<text x="226.8" y="147.2" transform="rotate(-90 226.8 147.2)">(*4)</text>
<text x="232.2" y="146.6" transform="rotate(-90 232.2 146.6)">V</text>
<text x="235" y="147.2" transform="rotate(-90 235 147.2)">(*3)</text>
<text x="41.7" y="152.3" transform="rotate(-90 41.7 152.3)">Multiplex Communication</text>
<text x="43.2" y="152.3" transform="rotate(-90 43.2 152.3)">System (CAN)&lt;2-6&gt;</text>
<text x="108.3" y="152.4">4</text>
<text x="109.1" y="155.2">BI</text>
<text x="124.7" y="152.4">6</text>
<text x="125.6" y="155.2">EI</text>
<text x="141.2" y="152.4">5</text>
<text x="142" y="155.2">SI</text>
<text x="157.6" y="152.4">1</text>
<text x="158.1" y="155.2">BO</text>
<text x="165.8" y="152.4">3</text>
<text x="166.4" y="155.2">EO</text>
<text x="174.1" y="152.4">2</text>
<text x="174.6" y="155.2">SO</text>
<text x="198.7" y="152.4">4</text>
<text x="199.6" y="155.2">BI</text>
<text x="215.2" y="152.4">5</text>
<text x="216" y="155.2">SI</text>
<text x="231.6" y="152.4">6</text>
<text x="232.5" y="155.2">EI</text>
<text x="108.8" y="160.7">BO</text>
<text x="125.2" y="160.7">EO</text>
<text x="141.7" y="160.7">SO</text>
<text x="158.5" y="160.7">BI</text>
<text x="166.7" y="160.7">EI</text>
<text x="174.9" y="160.7">SI</text>
<text x="199.3" y="160.7">BO</text>
<text x="215.7" y="160.7">SO</text>
<text x="232.2" y="160.7">EO</text>
<text x="108.3" y="163.5">1</text>
<text x="124.7" y="163.5">3</text>
<text x="141.2" y="163.5">2</text>
<text x="148.7" y="162.3" transform="rotate(-90 148.7 162.3)">B1</text>
<text x="150.3" y="162.3" transform="rotate(-90 150.3 162.3)">Front Ultrasonic</text>
<text x="151.8" y="162.3" transform="rotate(-90 151.8 162.3)">Sensor Corner LH</text>
<text x="157.6" y="163.5">4</text>
<text x="165.8" y="163.5">6</text>
<text x="174.1" y="163.5">5</text>
<text x="181.6" y="162.3" transform="rotate(-90 181.6 162.3)">B3</text>
<text x="183.2" y="162.3" transform="rotate(-90 183.2 162.3)">Front Ultrasonic</text>
<text x="184.7" y="162.3" transform="rotate(-90 184.7 162.3)">Sensor Center RH</text>
<text x="198.7" y="163.5">1</text>
<text x="215.2" y="163.5">2</text>
<text x="231.6" y="163.5">3</text>
<text x="239.2" y="162.3" transform="rotate(-90 239.2 162.3)">B5</text>
<text x="240.8" y="162.3" transform="rotate(-90 240.8 162.3)">Front Ultrasonic Sensor Side LH</text>
<text x="108.3" y="173">4</text>
<text x="108.9" y="168.2" transform="rotate(-90 108.9 168.2)">P</text>
<text x="124.7" y="173">6</text>
<text x="125.3" y="168.2" transform="rotate(-90 125.3 168.2)">R</text>
<text x="141.2" y="173">5</text>
<text x="141.8" y="168.2" transform="rotate(-90 141.8 168.2)">B</text>
<text x="157.6" y="173">1</text>
<text x="158.2" y="168.4" transform="rotate(-90 158.2 168.4)">W</text>
<text x="165.8" y="173">3</text>
<text x="166.5" y="168.6" transform="rotate(-90 166.5 168.6)">LG</text>
<text x="174.1" y="173">2</text>
<text x="174.7" y="168.2" transform="rotate(-90 174.7 168.2)">V</text>
<text x="198.7" y="173">4</text>
<text x="199.3" y="168.2" transform="rotate(-90 199.3 168.2)">P</text>
<text x="215.2" y="173">5</text>
<text x="215.8" y="168.1" transform="rotate(-90 215.8 168.1)">L</text>
<text x="231.6" y="173">6</text>
<text x="232.2" y="168.4" transform="rotate(-90 232.2 168.4)">W</text>
<text x="252.8" y="173.2" transform="rotate(-90 252.8 173.2)">W-B</text>
<text x="109.1" y="175.7">BI</text>
<text x="125.6" y="175.7">EI</text>
<text x="142" y="175.7">SI</text>
<text x="158.1" y="175.7">BO</text>
<text x="166.4" y="175.7">EO</text>
<text x="174.6" y="175.7">SO</text>
<text x="199.6" y="175.7">BI</text>
<text x="216" y="175.7">SI</text>
<text x="232.5" y="175.7">EI</text>
<text x="104.9" y="184">B2</text>
<text x="104.9" y="185.7">Front Ultrasonic Sensor Center LH</text>
<text x="195.4" y="184">B6</text>
<text x="195.4" y="185.7">Front Ultrasonic Sensor Side RH</text>
<text x="252.8" y="181.9">FB</text>
</g>
</svg>
